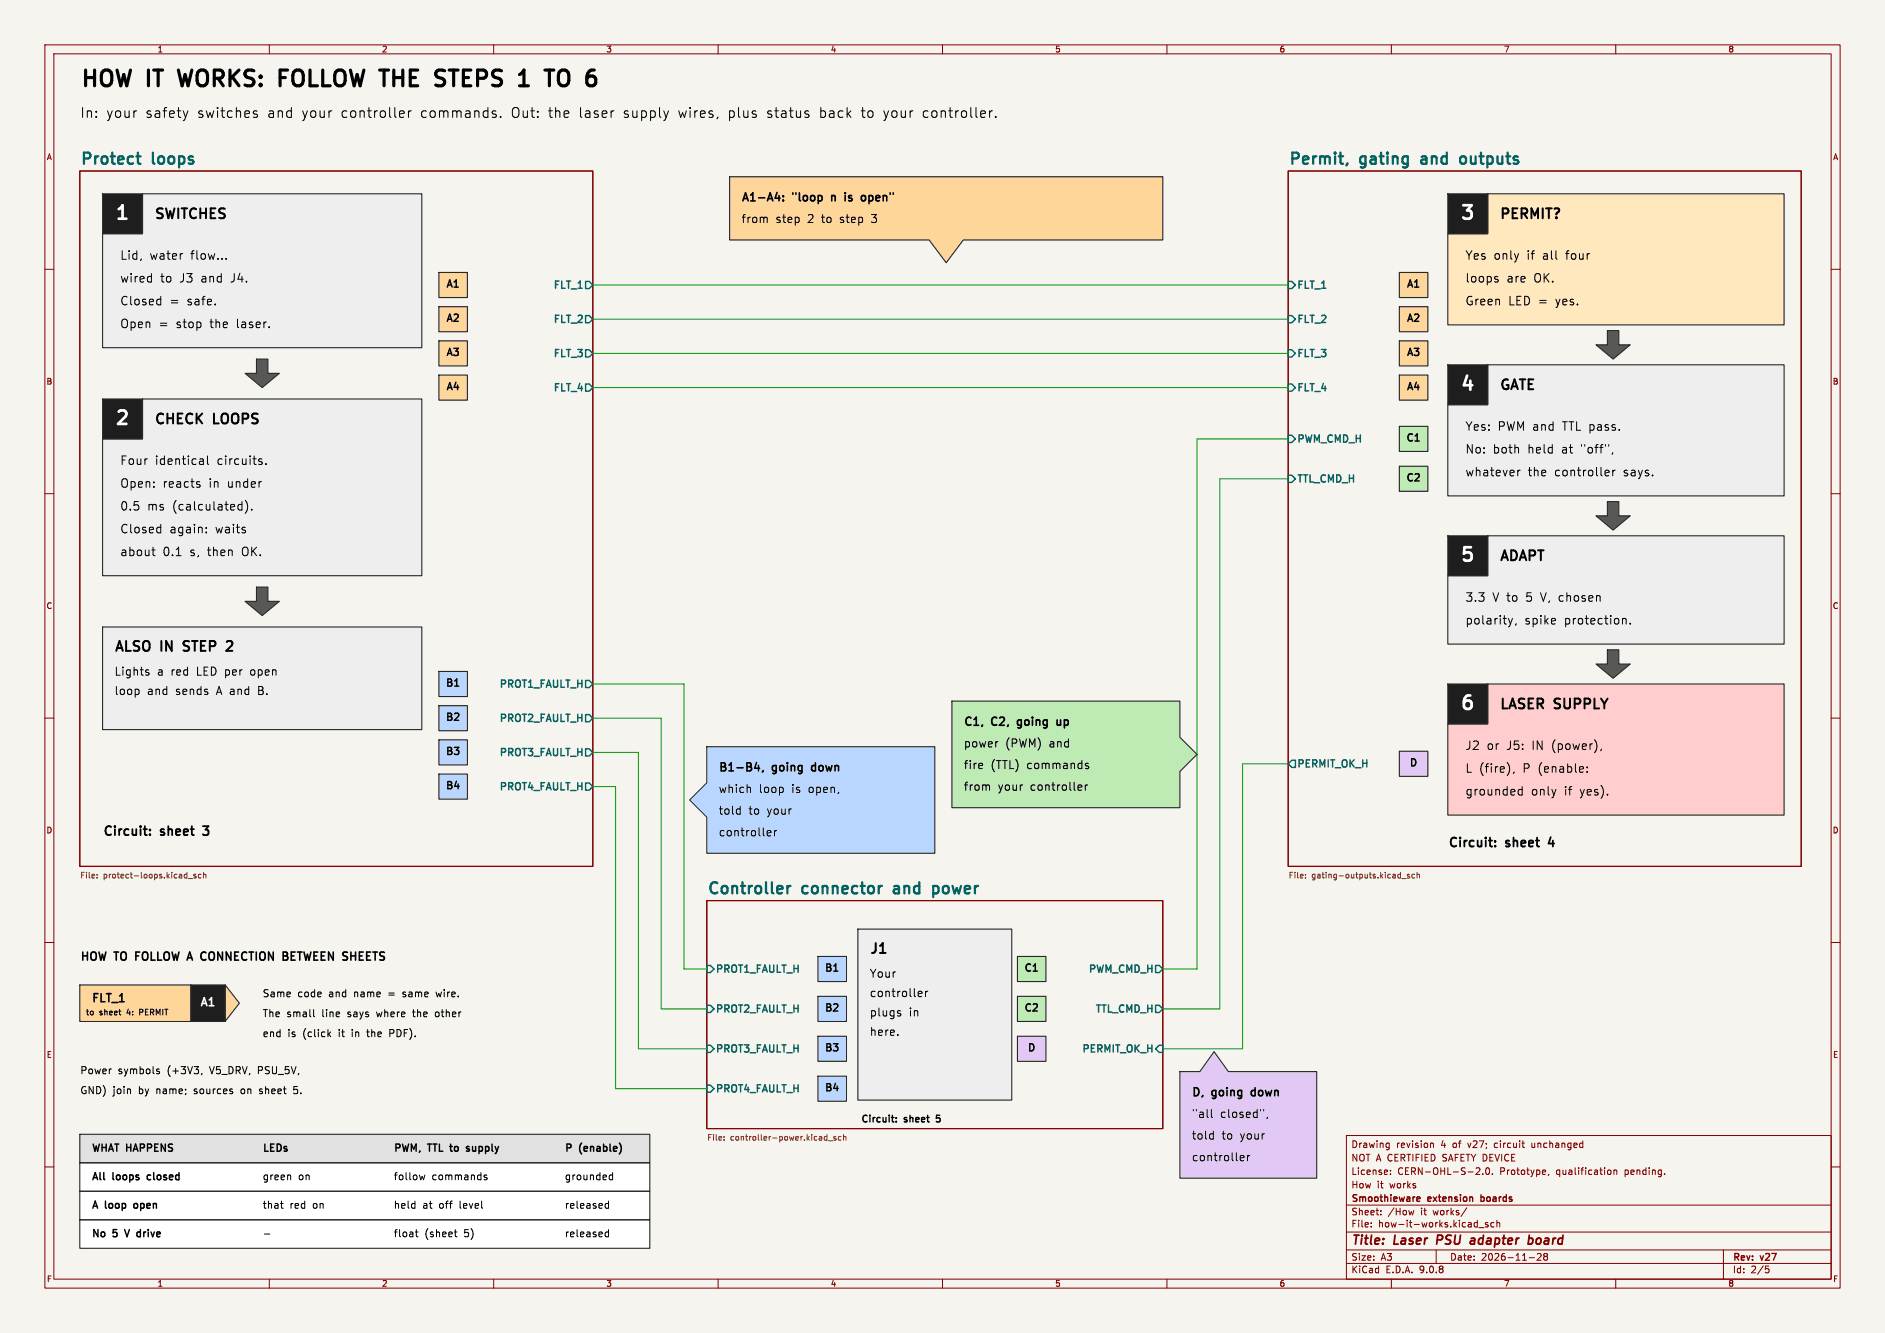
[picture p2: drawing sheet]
<svg xmlns="http://www.w3.org/2000/svg" width="420mm" height="297mm" viewBox="0 0 420 297" stroke-linecap="round" stroke-linejoin="round" font-family="sans-serif">
<path d="M0 0h420v297h-420z" fill="#f5f4ef" stroke="#f5f4ef" stroke-width=".22"/>
<g fill="none" stroke="#840000" stroke-width=".22">
<path d="M10 10h400v277h-400zM12 12h396v273h-396zM60 10v2M110 10v2M160 10v2M210 10v2M260 10v2M310 10v2M360 10v2M10 60h2M408 60h2M10 110h2"/>
<path d="M408 110h2M10 160h2M408 160h2M10 210h2M408 210h2M300 253h108v32h-108zM309.1 254.7l.4 .1M309.5 254.7v1.2l-.3 .3M309.5 255.6l-.4 .1M318.8 254.8h.5l.1 .9M339.1 254.7h.6M339.4 255.6l.3 .1"/>
<path d="M10 260h2M300 278.5h108M300 274.5h108M300 268.5h108M305.5 273.2v.2M305.5 272.5v.1M307.7 270.5v.2M307.7 269.8v.1M309.8 261.5v.2M309.8 260.8v.1M315 269.7l-.3 1-.3-.7M320 278.5v3"/>
<path d="M326.8 269.1l-1.3 1.9M328.9 260.3l.5-.1 .3 .4-.9 1.1h.9M329.5 273.5h1.2M330.4 261.5v.2M331.2 260.3l.2-.1a.8 .8 0 0 1 .5 .7 .8 .8 0 0 1-.5 .8l-.4-.6zM331.5 272.5l-.3-.1-.3 .2 .1 .2 .5 .2v.3h-.6M332.5 261.5v.2M332.9 272.5l-.5-.1-.2 .3 .1 .6h.6M333.5 272.5l.2-.1 .4 .1 .1 .9M333.5 271.9v1.5M342.5 279.4l.6-.1 .3 .4-1 1.1h1M344.2 260.7l.2 .3-.7 .2"/>
<path d="M344.2 279.9l-.3-.3 .3-.3 .5 .1 .1 .2-.3 .3M344.2 279.9l-.3 .3 .1 .4 .2 .2 .5-.1 .1-.2-.1-.4-.2-.2M344.2 279.9h.3M344.3 261.6l-.1 .1M345.1 261.6l-.2 .3M358.4 260.7l.4 .1 .1 .2v.5l-.5 .2M359.6 260.8l.2-.1 .4 .1v.9M359.6 260.7v1M370.9 261.5v.2M384 278.5v6.5M408 260h2M60 285v2"/>
<path d="M110 285v2M160 285v2M210 285v2M260 285v2M300 281.5h108M310 285v2M340.7 280.2h1.2M360 285v2M393.4 282.1h.7M393.5 282.7h.4l.3 .2-.2 .6-.5 .1"/>
</g>
<path d="M320.3 275.2l-.2 2M327.8 276h.7M328.5 277.1l-.7 .1M328.6 276.3l-.9 .2M340.6 276h.8l.1 .3v.5a.66 .66 0 0 1-1 .3M340.7 275.2l-.2 2" fill="none" stroke="#840000" stroke-width=".4"/>
<path d="M315.9 266.7l.4 .1 .1 .2-.7 .2M316.3 267.6l-.4 .1M330 266.2v1.5M330 267.6l.1 .1M330.1 266.7l-.1 .1" fill="none" stroke="#840000" stroke-width=".3"/>
<path d="M17.8 38.1h114.3v154.9h-114.3zM287 38.1h114.3v154.9h-114.3zM157.5 200.7h101.6v50.8h-101.6z" fill="none" stroke="#840000" stroke-width=".25"/>
<path d="M157.5 166.4h50.8v23.7h-50.8v-8l-3.8-3.9 3.8-3.8z" fill="#b8d6ff"/>
<path d="M17.8 259.1h127v6.3h-127z" fill="#fff"/>
<g fill="#ffd699">
<path d="M311.8 60.7h6.3v5.6h-6.3z"/>
<path d="M311.8 68.3h6.3v5.6h-6.3z"/>
<path d="M311.8 75.9h6.3v5.6h-6.3z"/>
</g>
<path d="M31.7 43.2h62.3v34.3h-71.1v-25.4h8.8z" fill="#eee"/>
<path d="M162.6 39.4h96.5v14.1h-44.5l-3.8 5-3.8-5h-44.4z" fill="#ffd699"/>
<path d="M22.9 88.9h8.8v8.9h-8.8z" fill="#1e1e1e"/>
<path d="M57.1 80h2.6v3.2h2.5l-3.8 3.2-3.8-3.2h2.5z" fill="#5a5a5a"/>
<path d="M191.1 207h34.3v38.1h-34.3z" fill="#eee"/>
<path d="M311.8 167.4h6.3v5.6h-6.3z" fill="#e1c8f5"/>
<g fill="#b8d6ff">
<path d="M97.8 172.5h6.3v5.6h-6.3z"/>
<path d="M97.8 164.8h6.3v5.6h-6.3z"/>
</g>
<g fill="#fff">
<path d="M17.8 265.4h127v6.4h-127z"/>
<path d="M17.8 271.8h127v6.3h-127z"/>
</g>
<path d="M97.8 75.9h6.3v5.6h-6.3z" fill="#ffd699"/>
<path d="M97.8 157.2h6.3v5.6h-6.3z" fill="#b8d6ff"/>
<path d="M17.8 252.7h127v6.4h-127z" fill="#e1e1e1"/>
<path d="M22.9 43.2h8.8v8.9h-8.8z" fill="#1e1e1e"/>
<path d="M97.8 149.6h6.3v5.6h-6.3z" fill="#b8d6ff"/>
<g fill="#ffd699">
<path d="M97.8 68.3h6.3v5.6h-6.3z"/>
<path d="M97.8 83.6h6.3v5.6h-6.3z"/>
<path d="M97.8 60.7h6.3v5.6h-6.3z"/>
</g>
<path d="M31.7 88.9h62.3v39.4h-71.1v-30.5h8.8z" fill="#eee"/>
<g fill="#beebb4">
<path d="M226.7 222h6.3v5.6h-6.3z"/>
<path d="M226.7 213.1h6.3v5.6h-6.3z"/>
</g>
<path d="M322.6 81.3h8.9v8.9h-8.9z" fill="#1e1e1e"/>
<path d="M331.5 81.3h66v29.2h-74.9v-20.3h8.9z" fill="#eee"/>
<g fill="#5a5a5a">
<path d="M358.1 73.7h2.6v3.1h2.5l-3.8 3.2-3.8-3.2h2.5z"/>
<path d="M358.1 111.8h2.6v3.1h2.5l-3.8 3.2-3.8-3.2h2.5z"/>
</g>
<path d="M226.7 230.9h6.3v5.6h-6.3z" fill="#e1c8f5"/>
<path d="M182.2 213.1h6.4v5.6h-6.4z" fill="#b8d6ff"/>
<path d="M331.5 119.4h66v24.1h-74.9v-15.2h8.9z" fill="#eee"/>
<path d="M182.2 239.8h6.4v5.6h-6.4z" fill="#b8d6ff"/>
<path d="M358.1 144.8h2.6v3.2h2.5l-3.8 3.1-3.8-3.1h2.5z" fill="#5a5a5a"/>
<path d="M331.5 152.4h66v29.2h-74.9v-20.3h8.9z" fill="#ffcdcd"/>
<g fill="#b8d6ff">
<path d="M182.2 230.9h6.4v5.6h-6.4z"/>
<path d="M182.2 222h6.4v5.6h-6.4z"/>
</g>
<path d="M311.8 83.6h6.3v5.6h-6.3z" fill="#ffd699"/>
<path d="M322.6 43.2h8.9v8.9h-8.9z" fill="#1e1e1e"/>
<path d="M331.5 43.2h66v29.2h-74.9v-20.3h8.9z" fill="#ffe8be"/>
<path d="M57.1 130.8h2.6v3.2h2.5l-3.8 3.2-3.8-3.2h2.5z" fill="#5a5a5a"/>
<path d="M212.1 156.2h50.8v8.1l3.8 3.8-3.8 3.8v8.1h-50.8z" fill="#beebb4"/>
<path d="M22.9 139.7h71.1v22.9h-71.1z" fill="#eee"/>
<path d="M322.6 152.4h8.9v8.9h-8.9z" fill="#1e1e1e"/>
<path d="M262.9 238.8h4.4l3.2-4.5 3.2 4.5h19.7v23.7h-30.5z" fill="#e1c8f5"/>
<path d="M322.6 119.4h8.9v8.9h-8.9z" fill="#1e1e1e"/>
<path d="M17.8 219.5h24.7v8.1h-24.7z" fill="#ffd699"/>
<path d="M42.5 219.5h7.7v8.1h-7.7z" fill="#1e1e1e"/>
<path d="M50.2 219.5l3.1 4-3.1 4.1z" fill="#ffd699"/>
<g fill="#beebb4">
<path d="M311.8 103.9h6.3v5.6h-6.3z"/>
<path d="M311.8 95h6.3v5.6h-6.3z"/>
</g>
<path d="M17.8 38.1h114.3v154.9h-114.3zM287 38.1h114.3v154.9h-114.3zM157.5 200.7h101.6v50.8h-101.6z" fill="none" stroke="#840000" stroke-width=".25"/>
<g fill="none" stroke="#006464" stroke-width=".32">
<path d="M130.5 62.7h.8l.8 .8-.8 .8h-.8zM130.5 70.3h.8l.8 .8-.8 .8h-.8zM130.5 77.9h.8l.8 .8-.8 .8h-.8zM287 62.7h.8l.8 .8-.8 .8h-.8zM287 70.3h.8l.8 .8-.8 .8h-.8zM287 77.9h.8l.8 .8-.8 .8h-.8zM130.5 85.6h.8l.8 .8-.8 .8h-.8zM287 85.6h.8l.8 .8-.8 .8h-.8zM287 97h.8l.8 .8-.8 .8h-.8zM287 105.9h.8l.8 .8-.8 .8h-.8zM130.5 151.6h.8l.8 .8-.8 .8h-.8zM130.5 159.2h.8l.8 .8-.8 .8h-.8z"/>
<path d="M130.5 166.8h.8l.8 .8-.8 .8h-.8zM130.5 174.5h.8l.8 .8-.8 .8h-.8zM287.8 169.4h.8v1.6h-.8l-.8-.8zM157.5 215.1h.8l.8 .8-.8 .8h-.8zM257.5 215.1h.8l.8 .8-.8 .8h-.8zM157.5 224h.8l.8 .8-.8 .8h-.8zM157.5 232.9h.8l.8 .8-.8 .8h-.8zM257.5 224h.8l.8 .8-.8 .8h-.8zM258.3 232.9h.8v1.6h-.8l-.8-.8zM157.5 241.8h.8l.8 .8-.8 .8h-.8z"/>
</g>
<path d="M30.4 34.8h.9M30.8 36.4l.5 .1M300.2 36.4l-.2 .5M316.8 35.7l-.2 .2 .2 .5M326.5 35.1a.68 .68 0 0 0-.7-.3 .68 .68 0 0 0-.5 .5v.7a.68 .68 0 0 0 .5 .5 .68 .68 0 0 0 .7-.2M175.4 197.4v1.7M176.1 197.4l-.4 .1-.3 .4M199.2 198.2l-.1 .3 .1 .4M207.9 197.5l.7-.1 .5 .5M207.9 197.4v2.5M209.1 198.6l-.5 .5-.7-.2" fill="none" stroke="#006464" stroke-width=".5"/>
<g fill="none" stroke="#725600" stroke-width=".22">
<path d="M21.6 195.5v.1M21.6 194.8v.2M41.9 195.8h1M43.6 194.8h-.3l-.1 .2v.1l.4 .2v.3h-.4M44.8 194.8h-.4l-.2 .2 .1 .6h.5M45.3 194.9l.5-.1 .1 .8M45.3 194.4v1.2M290.9 195.5v.1M290.9 194.8v.2M312.3 195.8h1M314 194.8h-.3l-.2 .2 .1 .1 .4 .2v.3h-.5M315.2 194.8h-.4l-.2 .2 .1 .6h.5"/>
<path d="M315.7 194.9l.5-.1 .1 .8M315.7 194.4v1.2M161.3 253.9v.2M161.3 253.3v.1M184.1 253.2l.2 .1M184.3 252.8v1.3M184.3 254l-.2 .1M184.6 254.2h.9M186.2 253.3l-.3-.1-.1 .2v.2l.4 .1v.3h-.4M187.4 253.3l-.4-.1-.2 .2 .1 .6h.5M187.9 253.3h.5l.1 .8M187.9 252.8v1.3"/>
</g>
<path d="M132.1 78.7h154.9M132.1 63.5h154.9M132.1 71.1h154.9M132.1 86.4h154.9M287 97.8h-20.3v118.1h-7.6M287 106.7h-15.2v118.1h-12.7M132.1 152.4h20.3v63.5h5.1M132.1 167.6h10.1v66.1h15.3M132.1 175.3h5.1v67.3h20.3M132.1 160h15.2v64.8h10.2M287 170.2h-10.1v63.5h-17.8" fill="none" stroke="#009600" stroke-width=".22"/>
<g fill="none" stroke="#000" stroke-width=".22">
<path d="M41.9 24.7l-.6 1.5M56.4 25.1l.3 .3 .6 .1 .1 .2-.3 .5-.7-.1M57.3 24.8l-.6-.1-.3 .3M89.3 24.7l.7 .1 .1 .4-1.1 .2M90 26.1l-.7 .1M91 24.7v1.5M91.6 24.7l-.4 .1-.2 .3M110 25.4l.5 .1 .1 .3-.3 .4h-.4M110 24.7l.5 .1M111.5 26v.2M136.6 24.7h.2M148.9 24.7l-.5 1.5"/>
<path d="M159.9 26.1l-.1 .3M179.6 25.4l.6 .1 .1 .3-.4 .4h-.4M179.6 24.7l.6 .1M220.5 24.7v1.5M221.1 24.7l-.4 .1-.2 .3M221.9 26v.2M40.5 56.5h.2M50.4 57.6v.2M170.7 48.4l.2 .3v.9M35.6 66.7l.2 .1M35.8 66v1.9M35.8 67.8l-.2 .1"/>
<path d="M47.9 67.7v.2M60 72.8v.2M333.3 62.2l.4 .1 .1 .3-.3 .3h-.3M333.3 61.6l.4 .1M35.6 117.5l.2 .1M35.8 116.8v1.9M35.8 118.6l-.2 .1M44.1 107.9l.4 .1 .1 .3-.3 .3h-.3M44.1 107.3l.4 .1M44.7 102.2l.5 .1 .1 1.2M45.3 103.4l-.6 .1M45.3 102.7l-.6 .1"/>
<path d="M46 118.5v.2M46 117.6v.1M46.2 101.6v1.6l.3 .3M53.4 112.4l.5 .1M53.9 111.8v1.9M53.9 113.6l-.5 .1M54.6 111.5a2.18 2.18 0 0 1 0 2.9M56.1 113.5v.2M57.9 102.2l.4 .1M57.9 102.9h.4l.1 .3-.2 .3h-.4M59.3 103.3v.2M338.2 104.8v1.2"/>
<path d="M338.7 104.8l-.4 .1-.1 .2M357.9 104.8l.5 .1 .1 .3-.9 .2M358.4 105.9l-.5 .1M359.3 100.9l-.1 .3M359.3 104.8v1.2M359.9 104.8l-.4 .1-.2 .2M33.8 122.5h.8M34.1 123.5l.5 .3M39.3 123.8h1M336.1 137.8l.4 1.3M336.5 139.1l-.2 .5M337 137.8l-.5 1.3"/>
<path d="M337.8 139l-.2 .3M361.5 137.8v1.3M361.5 138l.3-.2 .4 .1 .1 1.2M363.2 138.9v.2M30.9 153.7v.9M32.7 149.8l.4 .1 .1 .3-.2 .2h-.4M32.7 149.2l.4 .1M164.9 179.6v1.8M167 175.4l.2 .3v.9M218.8 170.1l.1 .4-.8 .2M220.2 174.9l.3 .2v1M222.2 165.2h.2"/>
<path d="M240.4 174.9l.6 .1v.3l-.8 .2M241 176l-.6 .1M241.8 174.9v1.2M242.3 174.9l-.3 .1-.2 .2M242.5 170.1h-.4l-.3 .2 .1 .3 .6 .1v.5h-.7M336.3 170.7v1.3M337.3 172l-.1 .3M338.3 177l.3 .2 .6-.1M339.2 175.3v1.9M339.2 176l-.6-.1-.3 .2M353.6 171.9v.2M353.6 170.9v.2"/>
<path d="M356.8 166.9l-.2 .4M164.7 180.2l.2 .1M164.9 181.3l-.2 .1M171.2 185l.5 .1 .1 .4-.9 .1M171.7 186.2h-.5M172.5 185v1.2M173.1 185l-.4 .1-.2 .3M34.9 238.6l.7 .3-.1 .3h-.5M34.9 238.3h.6M45 239.2l-.1 .3M69.9 224.9v1.4l.2 .2M73.2 230.4l.5 .6"/>
<path d="M73.7 229.9l-.6 .6M200 230.5v.2M200.2 225.8l.4 .1 .1 .2-.2 .3h-.4M200.2 225.2l.4 .1M204.8 220.9h.5l.1 .4-.8 .2M205.3 222l-.5 .1M206.2 220.9v1.2M206.7 220.9h-.3l-.2 .3M269.9 247.2v1.5l.3 .3M270.2 252.6l.1 .1M270.3 252v1.8M270.3 253.7l-.1 .1"/>
<path d="M276.6 257.4l.5 .1 .1 .4-.9 .1M277.1 258.6h-.5M278 257.4v1.2M278.5 257.4l-.4 .1-.1 .3M281.6 247.2v.3M282.4 248.9l-.2 .3M58.9 275h1.2M62.5 268.1h.6M62.8 269.1l.3 .1M64.7 261.9l.1 1M92.5 274.5h.6M92.8 274v1.3l.3 .3"/>
<path d="M94.7 261.8l-.3 1.1-.3-.8M101.2 274.5h.6M101.4 275.3l.4 .3M108.5 261.9l-.4-.1-.3 .2 .1 .3 .6 .1v.4h-.7M134.9 275.4l.2 .2 .5-.1M134.9 269.1l.2 .1 .5-.1M135.6 267.6v1.6M135.6 274v1.6M135.6 274.6l-.5-.1-.2 .1M135.6 268.2l-.5-.1-.2 .2M135.7 262.6l.3 .3 .5-.1M136.5 261.3v1.6"/>
<path d="M136.5 261.9l-.5-.1-.3 .3"/>
</g>
<path d="M33.4 185.9v.2M33.4 184.8v.2M45.2 184.1h1.3M45.2 185.9l.3 .2M333.1 188.4v.2M333.1 187.4v.2M345.5 186.5l-.5 1.4h1.3" fill="none" stroke="#000" stroke-width=".4"/>
<path d="M104.5 255.5l-.4-.1-.2 .3 .1 .2 .5 .1v.4h-.6M138.4 255.4v1M27.8 274l.5 1.6M29.9 268.3v.8M30.8 274.5l.5 .1M31.3 275.5l-.5 .1M32.9 261.9v.8" fill="none" stroke="#000" stroke-width=".32"/>
<g fill="none" stroke="#000" stroke-width=".36">
<path d="M174.5 44.6v.2M174.5 43.6v.2M185.3 43.6v1.2M185.4 43.6l-.1 .1M188.3 43v.1M189.1 44.7l.2 .1M189.2 43.6v.5M192.5 43.6l.4 .3v.5l-.4 .4M168.1 171.2h1.2M169 170.6v1.2M170 171.7l-.1 .3M180.9 170.7v.9"/>
<path d="M226.8 160.6v.8M235.5 160.4l.1 1.1 .4 .1 .3-.2M236.3 160.4v1.2M30.3 213h.6M31.1 212.1h-.8v1.8M64.9 213h.6M65.8 212.1h-.9v1.8h.9M278.9 243.1v.9"/>
</g>
<path d="M40.9 144.9l.3 .1M41 143v.7M50.8 142.8l.8 .1a.6 .6 0 0 1 .1 .9l-1.3 1.2h1.4" fill="none" stroke="#000" stroke-width=".44"/>
<path d="M199.7 249.8v.2M199.7 249.1v.1M208.6 249.8l.1 .1M208.7 248.5v.6" fill="none" stroke="#000" stroke-width=".3"/>
<path d="M39.7 15.6l.9 3.5M62.4 17.3h1.2M62.4 15.6h1.7M100.1 15.6h2M101.1 15.6v3.5M121.4 15.6h2M126.2 15.8a2.49 2.49 0 0 1 0 3.1" fill="none" stroke="#000" stroke-width=".7"/>
<g fill="none" stroke="#282828" stroke-width=".25">
<path d="M162.6 39.4h96.5v14.1h-44.5l-3.8 5-3.8-5h-44.4zM22.9 43.2h8.8v8.9h-8.8zM31.7 43.2h62.3v34.3h-71.1v-25.4h8.8zM322.6 43.2h8.9v8.9h-8.9zM331.5 43.2h66v29.2h-74.9v-20.3h8.9zM97.8 75.9h6.3v5.6h-6.3zM97.8 68.3h6.3v5.6h-6.3zM97.8 60.7h6.3v5.6h-6.3zM311.8 60.7h6.3v5.6h-6.3zM311.8 68.3h6.3v5.6h-6.3zM311.8 75.9h6.3v5.6h-6.3zM358.1 73.7h2.6v3.1h2.5l-3.8 3.2-3.8-3.2h2.5z"/>
<path d="M22.9 88.9h8.8v8.9h-8.8zM31.7 88.9h62.3v39.4h-71.1v-30.5h8.8zM57.1 80h2.6v3.2h2.5l-3.8 3.2-3.8-3.2h2.5zM97.8 83.6h6.3v5.6h-6.3zM311.8 83.6h6.3v5.6h-6.3zM311.8 95h6.3v5.6h-6.3zM322.6 81.3h8.9v8.9h-8.9zM331.5 81.3h66v29.2h-74.9v-20.3h8.9zM311.8 103.9h6.3v5.6h-6.3zM322.6 119.4h8.9v8.9h-8.9zM331.5 119.4h66v24.1h-74.9v-15.2h8.9zM358.1 111.8h2.6v3.1h2.5l-3.8 3.2-3.8-3.2h2.5z"/>
<path d="M22.9 139.7h71.1v22.9h-71.1zM57.1 130.8h2.6v3.2h2.5l-3.8 3.2-3.8-3.2h2.5zM97.8 157.2h6.3v5.6h-6.3zM97.8 149.6h6.3v5.6h-6.3zM212.1 156.2h50.8v8.1l3.8 3.8-3.8 3.8v8.1h-50.8zM322.6 152.4h8.9v8.9h-8.9zM331.5 152.4h66v29.2h-74.9v-20.3h8.9zM358.1 144.8h2.6v3.2h2.5l-3.8 3.1-3.8-3.1h2.5zM97.8 172.5h6.3v5.6h-6.3zM97.8 164.8h6.3v5.6h-6.3zM157.5 166.4h50.8v23.7h-50.8v-8l-3.8-3.9 3.8-3.8zM311.8 167.4h6.3v5.6h-6.3z"/>
<path d="M17.8 219.5h24.7v8.1h-24.7zM42.5 219.5h7.7v8.1h-7.7zM50.2 219.5l3.1 4-3.1 4.1zM182.2 213.1h6.4v5.6h-6.4zM191.1 207h34.3v38.1h-34.3zM226.7 213.1h6.3v5.6h-6.3zM182.2 239.8h6.4v5.6h-6.4zM182.2 230.9h6.4v5.6h-6.4zM182.2 222h6.4v5.6h-6.4zM226.7 222h6.3v5.6h-6.3zM226.7 230.9h6.3v5.6h-6.3zM262.9 238.8h4.4l3.2-4.5 3.2 4.5h19.7v23.7h-30.5z"/>
<path d="M17.8 259.1h127v6.3h-127zM17.8 252.7h127v6.4h-127zM17.8 265.4h127v6.4h-127zM17.8 271.8h127v6.3h-127z"/>
</g>
<g font-size="4.9">
<text x="17.8" y="20.3">HOW</text>
<text x="33.2" y="20.3">IT</text>
<text x="41.6" y="20.3">WORKS:</text>
<text x="65.3" y="20.3">FOLLOW THE</text>
<text x="102.9" y="20.3">STEPS</text>
<text x="123" y="20.3">1</text>
<text x="130.4" y="20.3">TO</text>
</g>
<g font-size="4.2" fill="#fff">
<text x="25.3" y="49.8">1</text>
<text x="325" y="49.8">3</text>
<text x="325" y="87.9">4</text>
<text x="25.3" y="95.5">2</text>
<text x="325" y="126">5</text>
<text x="325" y="159">6</text>
</g>
<g font-size="3.5" fill="#006464">
<text x="17.8" y="36.8">Protect</text>
<text x="34.1" y="36.8">loops</text>
<text x="287" y="36.8">Permit,</text>
<text x="303.3" y="36.8">gating</text>
<text x="317.8" y="36.8">and</text>
<text x="327.5" y="36.8">outputs</text>
<text x="157.5" y="199.4">Controller</text>
<text x="179" y="199.4">connector</text>
<text x="200.3" y="199.4">and</text>
<text x="210" y="199.4">power</text>
</g>
<g font-size="3.1">
<text x="17.8" y="26.5">In:</text>
<text x="23.6" y="26.5">your</text>
<text x="32.3" y="26.5">safety</text>
<text x="43.8" y="26.5">switches</text>
<text x="59.4" y="26.5">and</text>
<text x="67.1" y="26.5">your</text>
<text x="75.8" y="26.5">controller</text>
<text x="93.5" y="26.5">commands.</text>
<text x="113.8" y="26.5">Out:</text>
<text x="122.1" y="26.5">the</text>
<text x="128.9" y="26.5">laser</text>
<text x="138.8" y="26.5">supply</text>
<text x="151" y="26.5">wires,</text>
<text x="162.2" y="26.5">plus</text>
<text x="170.8" y="26.5">status</text>
<text x="182.5" y="26.5">back</text>
<text x="191.9" y="26.5">to</text>
<text x="196.8" y="26.5">your</text>
<text x="205.5" y="26.5">controller.</text>
<text x="34.3" y="49.4">SWITCHES</text>
<text x="334" y="49.4">PERMIT?</text>
<text x="334" y="87.5">GATE</text>
<text x="34.3" y="95.1">CHECK</text>
<text x="47.7" y="95.1">LOOPS</text>
<text x="334" y="125.6">ADAPT</text>
<text x="25.4" y="145.8">ALSO IN</text>
<text x="41.9" y="145.8">STEP</text>
<text x="334" y="158.6">LASER SUPPLY</text>
<text x="193.7" y="213.1">J1</text>
</g>
<g font-size="2.8">
<text x="22.9" y="186.8">Circuit:</text>
<text x="35.9" y="186.8">sheet</text>
<text x="46.3" y="186.8">3</text>
<text x="322.6" y="189.3">Circuit:</text>
<text x="335.7" y="189.3">sheet</text>
<text x="346" y="189.3">4</text>
</g>
<g font-size="2.8" fill="#840000">
<text x="301" y="277.9">Title:</text>
<text x="310.6" y="277.9">Laser</text>
<text x="321" y="277.9">PSU</text>
<text x="329.3" y="277.9">adapter</text>
<text x="343" y="277.9">board</text>
</g>
<g font-size="2.6">
<text x="26.7" y="58.1">Lid,</text>
<text x="33.3" y="58.1">water</text>
<text x="42.4" y="58.1">flow...</text>
<text x="326.4" y="58.1">Yes only</text>
<text x="340.1" y="58.1">if</text>
<text x="343.6" y="58.1">all</text>
<text x="348.9" y="58.1">four</text>
<text x="26.7" y="63.2">wired</text>
<text x="35.6" y="63.2">to</text>
<text x="39.9" y="63.2">J3</text>
<text x="44.7" y="63.2">and</text>
<text x="51.4" y="63.2">J4.</text>
<text x="326.4" y="63.2">loops</text>
<text x="335.6" y="63.2">are</text>
<text x="341.7" y="63.2">OK.</text>
<text x="26.7" y="68.2">Closed</text>
<text x="37.7" y="68.2">=</text>
<text x="41.6" y="68.2">safe.</text>
<text x="326.4" y="68.2">Green</text>
<text x="336" y="68.2">LED =</text>
<text x="346.5" y="68.2">yes.</text>
<text x="26.7" y="73.3">Open</text>
<text x="35.3" y="73.3">=</text>
<text x="39.1" y="73.3">stop</text>
<text x="46.7" y="73.3">the</text>
<text x="52.7" y="73.3">laser.</text>
<text x="326.4" y="96.2">Yes:</text>
<text x="326.4" y="101.3">No:</text>
<text x="332.5" y="101.3">both</text>
<text x="333.6" y="96.2">PWM and</text>
<text x="340.3" y="101.3">held</text>
<text x="347.9" y="101.3">at</text>
<text x="348.1" y="96.2">TTL pass.</text>
<text x="352.2" y="101.3">&quot;off&quot;,</text>
<text x="26.7" y="103.8">Four</text>
<text x="34.4" y="103.8">identical</text>
<text x="48.3" y="103.8">circuits.</text>
<text x="326.4" y="106.3">whatever</text>
<text x="340.3" y="106.3">the</text>
<text x="346.3" y="106.3">controller</text>
<text x="361.6" y="106.3">says.</text>
<text x="26.7" y="114">0.5</text>
<text x="26.7" y="108.9">Open:</text>
<text x="32.7" y="114">ms</text>
<text x="36.2" y="108.9">reacts</text>
<text x="38.3" y="114">(calculated).</text>
<text x="46.5" y="108.9">in</text>
<text x="50.6" y="108.9">under</text>
<text x="26.7" y="119">Closed</text>
<text x="37.7" y="119">again:</text>
<text x="47.9" y="119">waits</text>
<text x="26.7" y="124.1">about</text>
<text x="36.2" y="124.1">0.1</text>
<text x="42.2" y="124.1">s,</text>
<text x="46.2" y="124.1">then</text>
<text x="53.8" y="124.1">OK.</text>
<text x="326.4" y="134.3">3.3</text>
<text x="332.4" y="134.3">V to</text>
<text x="339.9" y="134.3">5</text>
<text x="343.3" y="134.3">V, chosen</text>
<text x="326.4" y="139.4">polarity,</text>
<text x="339.6" y="139.4">spike</text>
<text x="348.4" y="139.4">protection.</text>
<text x="326.4" y="167.3">J2</text>
<text x="331.2" y="167.3">or</text>
<text x="335.6" y="167.3">J5:</text>
<text x="341.3" y="167.3">IN (power),</text>
<text x="326.4" y="172.4">L (fire),</text>
<text x="339.2" y="172.4">P (enable:</text>
<text x="326.4" y="177.5">grounded</text>
<text x="341" y="177.5">only</text>
<text x="348.4" y="177.5">if</text>
<text x="352" y="177.5">yes).</text>
</g>
<g font-size="2.5">
<text x="165.1" y="45.4">A1-A4:</text>
<text x="176.8" y="45.4">&quot;loop</text>
<text x="186.1" y="45.4">n</text>
<text x="189.8" y="45.4">is</text>
<text x="194.2" y="45.4">open&quot;</text>
<text x="165.1" y="49.9">from</text>
<text x="172.7" y="49.9">step</text>
<text x="179.9" y="49.9">2</text>
<text x="183" y="49.9">to</text>
<text x="187.2" y="49.9">step</text>
<text x="194.3" y="49.9">3</text>
<text x="25.4" y="150.7">Lights</text>
<text x="25.4" y="155.1">loop</text>
<text x="32.7" y="155.1">and</text>
<text x="34.9" y="150.7">a red</text>
<text x="39.1" y="155.1">sends</text>
<text x="43.8" y="150.7">LED per</text>
<text x="48.2" y="155.1">A and</text>
<text x="55.9" y="150.7">open</text>
<text x="57.6" y="155.1">B.</text>
<text x="214.6" y="166.7">power</text>
<text x="214.6" y="162.2">C1,</text>
<text x="221.1" y="162.2">C2,</text>
<text x="223.9" y="166.7">(PWM)</text>
<text x="227.6" y="162.2">going</text>
<text x="233.7" y="166.7">and</text>
<text x="237" y="162.2">up</text>
<text x="160" y="172.4">B1-B4,</text>
<text x="172.2" y="172.4">going</text>
<text x="181.7" y="172.4">down</text>
<text x="214.6" y="171.6">fire</text>
<text x="220.6" y="171.6">(TTL)</text>
<text x="228.7" y="171.6">commands</text>
<text x="160" y="176.9">which</text>
<text x="169" y="176.9">loop</text>
<text x="176.3" y="176.9">is</text>
<text x="180.1" y="176.9">open,</text>
<text x="214.6" y="176.4">from</text>
<text x="222.3" y="176.4">your</text>
<text x="229.5" y="176.4">controller</text>
<text x="160" y="181.7">told</text>
<text x="166.7" y="181.7">to</text>
<text x="170.8" y="181.7">your</text>
<text x="160" y="186.6">controller</text>
<text x="17.8" y="214.6">HOW</text>
<text x="25.7" y="214.6">TO</text>
<text x="31" y="214.6">FOLLOW A</text>
<text x="47.1" y="214.6">CONNECTION</text>
<text x="66" y="214.6">BETWEEN SHEETS</text>
<text x="193.7" y="218">Your</text>
<text x="20.3" y="223.8">FLT_1</text>
<text x="193.7" y="226.7">plugs</text>
<text x="193.7" y="222.4">controller</text>
<text x="202.4" y="226.7">in</text>
<text x="193.7" y="231">here.</text>
<text x="265.4" y="244.8">D,</text>
<text x="270.2" y="244.8">going</text>
<text x="279.6" y="244.8">down</text>
<text x="265.4" y="249.3">&quot;all</text>
<text x="271.8" y="249.3">closed&quot;,</text>
<text x="265.4" y="254.1">told</text>
<text x="272.1" y="254.1">to</text>
<text x="276.3" y="254.1">your</text>
<text x="265.4" y="258.9">controller</text>
</g>
<text font-size="2.5" fill="#fff" x="44.4" y="224.7">A1</text>
<g font-size="2.2">
<text x="99.2" y="64.5">A1</text>
<text x="313.2" y="64.5">A1</text>
<text x="99.2" y="72.2">A2</text>
<text x="313.2" y="72.2">A2</text>
<text x="99.2" y="79.8">A3</text>
<text x="313.2" y="79.8">A3</text>
<text x="99.2" y="87.4">A4</text>
<text x="313.2" y="87.4">A4</text>
<text x="313.1" y="98.8">C1</text>
<text x="313.1" y="107.7">C2</text>
<text x="99.1" y="153.4">B1</text>
<text x="99.1" y="161">B2</text>
<text x="99.1" y="168.7">B3</text>
<text x="313.8" y="171.2">D</text>
<text x="99.1" y="176.3">B4</text>
<text x="183.5" y="216.9">B1</text>
<text x="228" y="216.9">C1</text>
<text x="58.4" y="222.4">Same</text>
<text x="58.4" y="226.8">The small</text>
<text x="66.3" y="222.4">code</text>
<text x="71.7" y="226.8">line</text>
<text x="73.2" y="222.4">and</text>
<text x="77.5" y="226.8">says</text>
<text x="78.9" y="222.4">name</text>
<text x="84.1" y="226.8">where</text>
<text x="86.7" y="222.4">=</text>
<text x="90" y="222.4">same</text>
<text x="92.3" y="226.8">the</text>
<text x="97.4" y="226.8">other</text>
<text x="97.6" y="222.4">wire.</text>
<text x="183.5" y="225.8">B2</text>
<text x="228" y="225.8">C2</text>
<text x="58.4" y="231.3">end</text>
<text x="64" y="231.3">is</text>
<text x="67.5" y="231.3">(click</text>
<text x="75.5" y="231.3">it</text>
<text x="78.5" y="231.3">in</text>
<text x="82.1" y="231.3">the</text>
<text x="87.2" y="231.3">PDF).</text>
<text x="17.8" y="239.5">Power</text>
<text x="26.2" y="239.5">symbols</text>
<text x="37.3" y="239.5">(+3V3,</text>
<text x="46.8" y="239.5">V5_DRV, PSU_5V,</text>
<text x="183.5" y="234.7">B3</text>
<text x="228.7" y="234.7">D</text>
<text x="17.8" y="244">GND)</text>
<text x="25.1" y="244">join</text>
<text x="30.9" y="244">by</text>
<text x="34.9" y="244">name;</text>
<text x="43.4" y="244">sources</text>
<text x="54" y="244">on</text>
<text x="58.2" y="244">sheet</text>
<text x="66" y="244">5.</text>
<text x="183.5" y="243.6">B4</text>
<text x="20.3" y="257.1">WHAT HAPPENS</text>
<text x="58.4" y="257.1">LEDs</text>
<text x="87.6" y="257.1">PWM,</text>
<text x="95.5" y="257.1">TTL to</text>
<text x="105.3" y="257.1">supply</text>
<text x="125.7" y="257.1">P</text>
<text x="129.2" y="257.1">(enable)</text>
<text x="20.3" y="263.4">All</text>
<text x="25.2" y="263.4">loops</text>
<text x="33.6" y="263.4">closed</text>
<text x="58.4" y="263.2">green</text>
<text x="66.4" y="263.2">on</text>
<text x="87.6" y="263.2">follow</text>
<text x="96.1" y="263.2">commands</text>
<text x="125.7" y="263.2">grounded</text>
<text x="20.3" y="269.8">A</text>
<text x="23.6" y="269.8">loop</text>
<text x="30.6" y="269.8">open</text>
<text x="58.4" y="269.5">that</text>
<text x="64.5" y="269.5">red</text>
<text x="69.7" y="269.5">on</text>
<text x="87.6" y="269.5">held</text>
<text x="94.1" y="269.5">at</text>
<text x="97.8" y="269.5">off</text>
<text x="102.4" y="269.5">level</text>
<text x="125.7" y="269.5">released</text>
<text x="87.6" y="275.9">float</text>
<text x="94.5" y="275.9">(sheet</text>
<text x="103.4" y="275.9">5)</text>
<text x="125.7" y="275.9">released</text>
<text x="20.3" y="276.1">No</text>
<text x="25.3" y="276.1">5</text>
<text x="28.7" y="276.1">V</text>
<text x="31.9" y="276.1">drive</text>
</g>
<g font-size="2.2" fill="#006464">
<text x="123" y="64.8">FLT_1</text>
<text x="288.9" y="64.8">FLT_1</text>
<text x="123" y="72.4">FLT_2</text>
<text x="288.9" y="72.4">FLT_2</text>
<text x="123" y="80">FLT_3</text>
<text x="288.9" y="80">FLT_3</text>
<text x="123" y="87.6">FLT_4</text>
<text x="288.9" y="87.6">FLT_4</text>
<text x="288.9" y="99.1">PWM_CMD_H</text>
<text x="288.9" y="108">TTL_CMD_H</text>
<text x="110.9" y="153.7">PROT1_FAULT_H</text>
<text x="110.9" y="161.3">PROT2_FAULT_H</text>
<text x="110.9" y="168.9">PROT3_FAULT_H</text>
<text x="288.9" y="171.5">PERMIT_OK_H</text>
<text x="110.9" y="176.5">PROT4_FAULT_H</text>
<text x="159.3" y="217.2">PROT1_FAULT_H</text>
<text x="242.2" y="217.2">PWM_CMD_H</text>
<text x="159.3" y="226.1">PROT2_FAULT_H</text>
<text x="243.7" y="226.1">TTL_CMD_H</text>
<text x="159.3" y="235">PROT3_FAULT_H</text>
<text x="240.8" y="235">PERMIT_OK_H</text>
<text x="159.3" y="243.9">PROT4_FAULT_H</text>
</g>
<g font-size="2.1">
<text x="191.8" y="250.5">Circuit:</text>
<text x="201.6" y="250.5">sheet</text>
<text x="209.3" y="250.5">5</text>
</g>
<g font-size="2.1" fill="#840000">
<text x="301" y="256">Drawing</text>
<text x="311.1" y="256">revision</text>
<text x="321.1" y="256">4</text>
<text x="323.8" y="256">of</text>
<text x="327.3" y="256">v27;</text>
<text x="333.3" y="256">circuit</text>
<text x="341.8" y="256">unchanged</text>
<text x="301" y="262">License:</text>
<text x="301" y="259">NOT A CERTIFIED SAFETY DEVICE</text>
<text x="311.4" y="262">CERN-OHL-S-2.0.</text>
<text x="334.2" y="262">Prototype,</text>
<text x="346.9" y="262">qualification</text>
<text x="362.3" y="262">pending.</text>
<text x="301" y="268.2">Smoothieware</text>
<text x="301" y="265">How</text>
<text x="306.8" y="265">it</text>
<text x="309.7" y="265">works</text>
<text x="318.2" y="268.2">extension</text>
<text x="330.6" y="268.2">boards</text>
<text x="301" y="273.7">File:</text>
<text x="301" y="271">Sheet:</text>
<text x="307.1" y="273.7">how-it-works.kicad_sch</text>
<text x="309.2" y="271">/How</text>
<text x="316.6" y="271">it</text>
<text x="319.5" y="271">works/</text>
<text x="301" y="281.1">Size:</text>
<text x="307.6" y="281.1">A3</text>
<text x="323" y="281.1">Date:</text>
<text x="330" y="281.1">2026-11-28</text>
<text x="386" y="281.3">Rev:</text>
<text x="392.4" y="281.3">v27</text>
<text x="301" y="283.9">KiCad</text>
<text x="308.7" y="283.9">E.D.A.</text>
<text x="316.3" y="283.9">9.0.8</text>
<text x="386" y="283.9">Id:</text>
<text x="390.1" y="283.9">2/5</text>
</g>
<g font-size="1.8" fill="#840000">
<text x="35" y="11.9">1</text>
<text x="85" y="11.9">2</text>
<text x="135" y="11.9">3</text>
<text x="185" y="11.9">4</text>
<text x="235" y="11.9">5</text>
<text x="285" y="11.9">6</text>
<text x="335" y="11.9">7</text>
<text x="385" y="11.9">8</text>
<text x="10.3" y="35.9">A</text>
<text x="408.3" y="35.9">A</text>
<text x="10.3" y="85.9">B</text>
<text x="408.2" y="85.9">B</text>
<text x="10.3" y="135.9">C</text>
<text x="408.2" y="135.9">C</text>
<text x="10.3" y="185.9">D</text>
<text x="408.2" y="185.9">D</text>
<text x="10.3" y="235.9">E</text>
<text x="408.3" y="235.9">E</text>
<text x="10.3" y="285.9">F</text>
<text x="35" y="286.9">1</text>
<text x="85" y="286.9">2</text>
<text x="135" y="286.9">3</text>
<text x="185" y="286.9">4</text>
<text x="235" y="286.9">5</text>
<text x="285" y="286.9">6</text>
<text x="335" y="286.9">7</text>
<text x="385" y="286.9">8</text>
<text x="408.3" y="285.9">F</text>
</g>
<g font-size="1.8" fill="#725600">
<text x="17.8" y="196">File:</text>
<text x="23" y="196">protect-loops.kicad_sch</text>
<text x="287" y="196">File:</text>
<text x="292.2" y="196">gating-outputs.kicad_sch</text>
<text x="157.5" y="254.5">File:</text>
<text x="162.7" y="254.5">controller-power.kicad_sch</text>
</g>
<g font-size="1.8">
<text x="19" y="226.4">to</text>
<text x="22.1" y="226.4">sheet</text>
<text x="28.3" y="226.4">4:</text>
<text x="31.3" y="226.4">PERMIT</text>
</g>
</svg>
